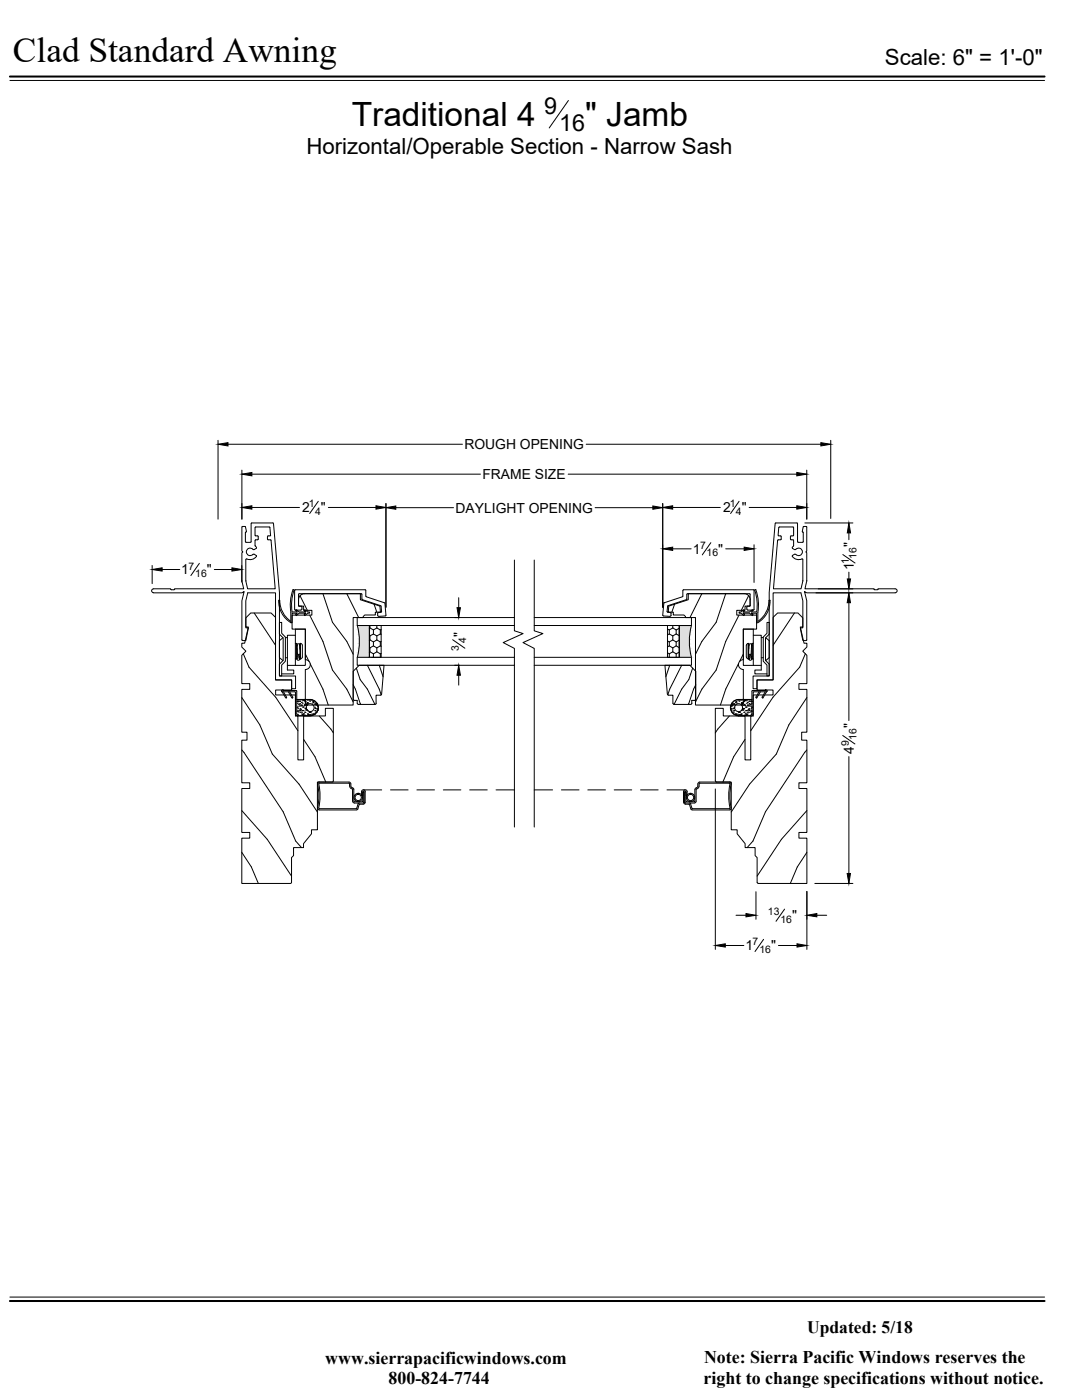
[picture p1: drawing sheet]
<svg xmlns="http://www.w3.org/2000/svg" width="216mm" height="279mm" viewBox="0 0 216 279" stroke-linecap="round" stroke-linejoin="round" font-family="sans-serif">
<!-- layer: DIM -->
<g fill="none" stroke="#000" stroke-width=".2">
<path d="M2 16.1h206.4M113.4 20.1l-3.8 5.4M43.5 87.9v15.7M45.5 88.7h46.8M48.3 93.8v9.8M50.3 94.6h45.6M113.4 94.6h45.6M117 88.7h46.8M161 93.8v9.8M165.8 87.9v15.6M30.4 112.9v3.6M32.3 113.7h3.6"/>
<path d="M39.8 112.4l-1.7 2.5M42.8 113.7h3.5M48.2 112.9v3.3M50.3 101.3h9.5M63.5 100l-1.7 2.5M65.5 101.3h9.5M77 100.5v20.7M79 101.3h11.5M91.5 119.3v2M118.8 101.3h11.5M132.2 100.5v20.7M134.2 101.3h9.5"/>
<path d="M134.2 109.5h3.7M141.8 108.3l-1.7 2.4M144.8 109.5h3.7M147.5 100l-1.7 2.5M149.5 101.3h9.5M150.5 108.7v7.5M160.6 104.4h9.6M162.8 118.3h7.4M163.3 117.5h6.9M168.2 110.7l2.4 1.7M169.4 106.4v1.3M169.4 114.2v1.3"/>
<path d="M90.3 127.7l2.5 1.7M90.7 123.2h1M90.7 132.8h1M91.5 134.8v1.9M169.4 120.3v23.5M142.7 157.5v32M168.2 146.8l2.4 1.7M169.4 151v23.3M150.8 178v5.5M161 177.9v11.6M162.6 176.3h7.6M144.7 188.7h3.7"/>
<path d="M146.9 182.7h2M152.4 187.5l-1.7 2.4M155.3 188.7h3.7M156.6 181.4l-1.8 2.5M163 182.7h2M2 258.9h206.4"/>
</g>
<g fill="#000" stroke="#000" stroke-width=".2">
<path d="M43.5 88.7l2-.4v.7zM48.3 94.6l2-.3v.7zM159 94.3l2 .3-2 .4zM163.8 88.3l2 .4-2 .3zM30.4 113.7l1.9-.4v.7zM46.3 113.3l1.9 .4-1.9 .3zM48.3 101.3l2-.4v.7zM75 100.9l2 .4-2 .3zM77 101.3l2-.3v.6zM130.3 101l1.9 .3-1.9 .3zM132.2 101.3l2-.4v.7zM132.2 109.5l2-.3v.6z"/>
<path d="M148.5 109.2l2 .3-2 .3zM159 100.9l2 .4-2 .3zM169.4 104.4l.3 2h-.6zM169.1 115.5h.6l-.3 2zM91.2 121.3h.7l-.4 1.9zM91.5 132.8l.4 2h-.7zM169.4 118.3l.3 2h-.7zM169 174.3h.7l-.3 2zM142.7 188.7l2-.3v.6zM148.9 182.3l1.9 .4-1.9 .3zM159 188.4l2 .3-2 .3zM161 182.7l2-.4v.7z"/>
</g>
<!-- layer: PRODUCTS -->
<g fill="none" stroke="#000" stroke-width=".2">
<path d="M30.6 118.3h17.7l.4-.2-.4 1.8v7.8l.1 .1M34 117.6l-3.4-.1a.39 .39 0 0 0-.3 .4 .39 .39 0 0 0 .3 .4M48.3 105.2v4.8l.2 .1-.2 .2v5.6M48.3 115.9l.3 1.6h-13.8l-.1 .2h-.5l-.1-.1M48.3 115.9h.1M48.9 105.1l-.6 .1M48.9 105.1l.3 .9-.2 .2v1.9l.1 .1M49.1 115.9h.1M49.1 108.2h.9M50.1 104.5v3.6l-.1 .1M50.9 105.3v1.5M50.9 107.9v1"/>
<path d="M50.9 105.3l.1-.1h2.8l.2 1.6M50.9 106.8l.1 .1M50.9 108.9l.1 .1M50.9 109l.3 .4-.6 .3a.79 .79 0 0 0-1.2-.1 .79 .79 0 0 0 0 1.1 .79 .79 0 0 0 1.2-.1l.6 .3a1.49 1.49 0 0 1-2.1 .7v.1M51 106.9h.4M51.4 107.7l-.5 .1M51.4 106.9l.1 .7-.1 .1M53.5 107.7l.6 .1 .8 9.7h-5.5l-.3-1.6v-4.2M53.5 106.9h.4M53.5 106.9l-.1 .2 .1 .6M54 106.8l-.1 .1M54.4 104.4h-4.2l-.1 .1"/>
<path d="M54.5 104.4l.1 .1M54.6 104.5l1.2 13.7v16.7h3.2v2.5h-.8v-1.7h-3.2v-17.4h-5.6l-.3 1.6v5.4h.3M58.4 117.7h.3a10 10 0 0 0-.4 4.4h1l-.3-.3 .1-.1 .6 .4h1.3l-.3-.3 .1-.1 .6 .4h.4v.3h-.4l-.6 .5-.1-.2 .3-.3h-1.3l-.6 .5-.1-.2 .3-.3h-1v1.9a3.6 3.6 0 0 1-2.1-1.9 3.7 3.7 0 0 1-.5-2.6h.1a5.4 5.4 0 0 0 2.3 4.2M58.5 117.7l-.6 2.6 .2 2M58.8 117.8v3.8M58.8 117.8l.1-.1h14l.1 .1v1.2M59.6 118.6v2.3M59.6 118.6l.1-.1h12.4l.1 .1v.9M59.9 118.9l1.4 2.9M64.4 118.5l1.9 5.7 2.9 3.8 1.3 2.6M69.2 118.5l2.4 4.7M72.2 119.5l.1 .1"/>
<path d="M72.3 119.7l3.7 1.3M73 119l.1 .1 3.7 1.2 .2 2.5-.1 .1M102.6 111.8v14.1l1.8 .5-4 1.8 2.2 1.2v35.7M106.6 111.8v14.1l1.7 .5-3.9 1.8 2.2 1.2v35.7M136.3 117.8l-.1 1.3-3.8 1.2-.1 2.6 1.5 .1 .1-.6-.2-.2M136.3 117.8l.1-.1h13.9l.2 .1v3.8l-.2 .2-1.1-.1-.2-.2M137 119.7l-3.8 1.3M137 118.6v1M137.1 118.6l.1-.1h12.3l.2 .1v2.3M140 118.5l-2.3 4.7M144.8 118.5l-1.9 5.7-2.9 3.8-1.2 2.6M149.4 118.9l-1.5 2.9"/>
<path d="M149.7 119.7v1.3h-1v.8h-1.7v1h4v2.8h-2.7v6M149.7 119.7a1.2 1.2 0 0 0-1.2-1.2h-11.2v1.2l-3.9 1.3-.1 1.2h1.1v.5h2.1l.3 .4v.1h2v17.5h9.1h.2l.2-.4M150.8 117.7l.5 2.6-.1 3.7a5 5 0 0 0 2.2-4.2M150.8 117.7h-.2a9.9 9.9 0 0 1 .4 4.4M153.5 119.8h.1a4.8 4.8 0 0 1-2.4 4.5M154.7 104.5l-1.2 13.7v16.7h-3.2v2.5h.8v-1.7h3.2v-17.4h5.5l.4 1.6v5.4h-.4l-.1 .1 .5 2.3M154.7 104.5l.1-.1h4.2l.1 .1M155.2 107.8l-.9 9.7h5.5l.4-1.6M155.3 106.8l.2-1.6h2.7l.2 .1v1.5l-.2 .1M155.3 106.8l.1 .1M155.4 106.9l.4 .1 .1 .6-.1 .1M155.8 107.7l-.6 .1"/>
<path d="M157.8 107.7l.6 .1-.1 1.2M158.2 106.9l-.4 .1-.1 .6 .2 .1M158.3 109l-.2 .4 .6 .3a.79 .79 0 0 1 1.1-.1 .79 .79 0 0 1 0 1.1 .79 .79 0 0 1-1.1-.1l-.6 .3a1.49 1.49 0 0 0 2 .7l.1 .1M159.1 104.5v3.6M159.2 108.1l.1 .1M159.3 108.2h.9M160.2 115.9h.1M160.2 106.2l.1 1.9-.1 .1M160.2 111.7v4.2M161 105.2v4.8l-.2 .1 .2 .2v5.6M161 115.9l-.4 1.6h13.8l.1 .2h.6l.1-.2h3.4a.39 .39 0 0 1 .4 .4 .39 .39 0 0 1-.4 .4M161 105.2l-.1-.1-.6 .1-.2 .8 .1 .2"/>
<path d="M161 115.9h.1M178.6 118.3h-17.6l-.5-.2 .5 1.8v7.8l-.1 .1M48.2 139.2l3.6 5.5 2.5 5.8 5.4 6 3.6 5.6M48.4 127.8h.5M48.5 130.5l1.2 2.7 5.3 6 4.4 6.6M49.1 127.7l-.1 .1M49.4 125.3l.1 .1-.4 2.3M50.7 122.3l4.3 6.5M55.8 124.2h.4v2.2l.7 .7v4.9l-.7 .7v2.2h-.4v-2.4l.7-.7v-4.5l-.7-.7zM56.5 127.3l-.7 .6v3.3l.7 .6M56.6 138.1l.6 1M56.9 131.3h.4"/>
<path d="M56.9 127.2h.4M57 139.2l.1 .1M57.1 139.3h.1M57.2 139.1l-.1 .2M57.3 132.8h1.6M57.5 138.1l.9 1.2M57.8 138.1l.6 1v.2M58 122.3v1.7M58.4 139.3h-.1M58.8 121.6l.1 .1 1.1 .1M58.8 138.1h-2.5l.7 1.1M58.8 138.1l.2 .1v4.3l.3 .4"/>
<path d="M58.9 126.8h-1.6v6.9h1.3v.8h-2.4M58.9 125.6h2v7.2h-2zM58.9 128.4h.2M58.9 131.5h.2M59.1 137.8h-2.6v-.2l-.3 .2 .1 .2M59.1 137.8l.1 .1 .1 4.7 .3 .2h2.3M59.1 128.4v3.1M59.2 139.6h2.7M59.2 139.7h2.7M59.2 128.7l.1 .2M59.3 140h.1M59.3 128.7v.2"/>
<path d="M59.3 131v.5M59.4 128.5a.37 .37 0 0 1 .4 .1 .37 .37 0 0 1 0 .5l.1 1.4-.5 .1zM59.4 139.7h.1M59.4 130.6v.3h.2v-.3M59.4 130.9l-.2 .2M59.6 139.9h.1M59.6 120.8l.4 .2M59.6 130.9l.3 .2M59.8 139.9h.1M59.8 131v.5M59.8 140h.1M59.8 130.6l.1 .9"/>
<path d="M59.9 128.7l-.1 .2M59.9 128.4l-.1 1.1M60 128.4v3.1M60 128.4l.3 .4v2.3l-.3 .4M60 121l.2 .2v.4M60.2 121.5l-.2 .2M60.3 139.9h.1M60.5 139.7h.1M60.6 139.7h.1M60.6 139.8h.1M60.8 140h.1M60.8 139.8h.1"/>
<path d="M60.9 131.6v-6h-2.6v-2.8h3.9v-1h-1.6v-.8h-1v-1.3a1.2 1.2 0 0 1 1.2-1.2h11.1v1.2l3.9 1.3 .1 1.2h-1v.5h-2.1l-.3 .4v.1h-2v17.5h-9.2M60.9 130.5l.7 1.5M60.9 133.6v6.7M60.9 131.6a.98 .98 0 0 1 1 1 .98 .98 0 0 1-1 1M61.3 139.7h.1M61.6 139.7h.1M61.8 139.7h.1M61.8 139.9h.1M61.8 122.8l2.6 5.2 1.9 5.7 2.9 3.8 1.3 2.6M61.9 139.6a1.64 1.64 0 0 1 1.6 1.6 1.64 1.64 0 0 1-1.6 1.7M61.9 139.7a1.58 1.58 0 0 1 1.6 1.5 1.58 1.58 0 0 1-1.6 1.6M61.9 132.5l2.5 5 1.1 3.2"/>
<path d="M62.1 139.7h.1M70.5 136.6l1.5 4M71.1 133.3l.8 2.3 1.4 1.9 1.5 3.1M71.3 124.8h2.4v6.4h-2.4a11.6 11.6 0 0 0 0-6.4zM73.3 132.8l2.4 4.7 .4 1.2M73.7 124.8h2.4v6.4h-2.4zM73.7 126.9h.1M73.7 129.2l.1 .1M73.8 124.8v.5M73.8 126.9v.8M73.8 129.3v.8M73.8 125.3l-.1 .1"/>
<path d="M73.8 127.7l-.1 .1M73.8 130.1h-.1M73.8 125.3l.7 .4M73.8 127.7l.7 .4M73.8 130.1l.7 .4M74.5 125.7v.8M74.5 128.1v.8M74.5 130.5v.7M74.5 126.5l-.7 .4M74.5 128.9l-.7 .4M74.5 126.5l.7 .4M74.5 128.9l.7 .4"/>
<path d="M74.6 120.6l.6 1.6M75.2 124.8v.5M75.2 126.9v.8M75.2 129.3v.8M75.2 125.3l-.7 .4M75.2 127.7l-.7 .4M75.2 130.1l-.7 .4M75.2 125.3l.7 .4M75.2 127.7l.7 .4M75.2 130.1l.7 .4M75.5 122.2l-.1 .2 .1 .6 1.4-.1M75.7 132.8l.7 2.3"/>
<path d="M75.9 125.7v.8M75.9 128.1v.8M75.9 130.5v.7M75.9 126.5l-.7 .4M75.9 128.9l-.7 .4M75.9 126.5l.2 .1M75.9 128.9l.2 .1M76 121l.1 1.1M76.1 125.6l-.2 .1M76.1 128l-.2 .1M76.1 130.4l-.2 .1M76.1 122l-.5 .2"/>
<path d="M102.6 123.2h-31.3v1.6h31.3M102.6 131.2h-31.3v1.6h31.3M106.6 123.2h31.4v1.6h-31.4M106.6 131.2h31.4v1.6h-31.4M133.1 122l.1 .2M133.2 138.5l-.5-5.7h5l1.1 1.2v5.6l-.2 .2h-.6v.6M133.2 124.8h2.3v6.4h-2.3zM133.2 125.5l.3 .2M133.2 127.9l.3 .2M133.2 130.3l.3 .2M133.2 138.5l.2 .2h.9v1.7l.2 .2M133.2 122.2h.5"/>
<path d="M133.2 121l-.1 1.1M133.5 125.7v.8M133.5 128.1v.8M133.5 130.5v.7M133.5 126.5l-.3 .2M133.5 128.9l-.3 .2M133.5 126.5l.7 .4M133.5 128.9l.7 .4M133.6 132.8l-.7 2.3M134.2 124.8v.5M134.2 126.9v.8M134.2 129.3v.8"/>
<path d="M134.2 125.3l-.7 .4M134.2 127.7l-.7 .4M134.2 130.1l-.7 .4M134.2 125.3l.7 .4M134.2 127.7l.7 .4M134.2 130.1l.7 .4M134.6 120.6l-.5 1.6M134.9 125.7v.8M134.9 128.1v.8M134.9 130.5v.7M134.9 126.5l-.7 .4M134.9 128.9l-.7 .4"/>
<path d="M134.9 126.5l.6 .4M134.9 128.9l.6 .4M135.5 124.8h2.5a12.1 12.1 0 0 0 0 6.4h-2.5zM135.5 125.4l-.6 .3M135.5 127.8l-.6 .3M135.5 130.1l-.6 .4M136 132.8l-2.4 4.7-.3 1.2M138.2 133.3l-.8 2.3-1.4 1.9-1.5 3.1M138.8 136.6l-1.5 4M147.2 139.7h.1M147.3 132.5l-2.5 5-1.1 3.2M147.5 139.9h.1"/>
<path d="M147.5 122.8l-2.7 5.2-1.9 5.7-2.9 3.8-1.2 2.6M147.5 139.7h.1M147.6 139.7h.1M147.9 139.7h.1M148.3 125.6h2v7.2h-2zM148.3 130.5l-.7 1.5M148.3 133.6v6.7M148.3 131.6a.98 .98 0 0 0-1 1 .98 .98 0 0 0 1 1M148.4 140h.1M148.4 139.8h.1M148.6 139.8h.1M148.7 139.7h.1"/>
<path d="M148.9 128.8v2.3M148.9 131.1l.4 .4M149 139.9h.1M149.3 128.4v3.1M149.3 128.4h.1M149.3 131.5h.1M149.3 128.4l-.4 .4M149.3 128.4l.1 1.1M149.4 130.6l-.1 .9M149.4 140h.1M149.4 128.7l.1 .2M149.5 139.9h.1"/>
<path d="M149.5 131v.5M149.6 130.9l-.2 .2M149.7 139.9h.1M149.7 120.8l-.6 .2-.1 .6M149.8 130.6v.3h-.2v-.3M149.8 130.9l.3 .2M149.9 139.7h.1M150 140h.1M150 128.7v.2l.1-.2M150 128.7a.28 .28 0 0 0-.4-.2 .28 .28 0 0 0-.2 .4v1.6M150 128.7l-.1 1.8h-.5M150 131v.5"/>
<path d="M150.1 128.4v3.1M150.3 126.8h1.6v6.9h-1.3v.8h2.4M150.3 128.4h-.2v3.1h.2M150.3 132.8h1.6M150.4 138.1h2.6l-.7 1.1M150.4 138.1l-.1 .1v4.5l-.4 .2h-2.5a1.65 1.65 0 0 1-1.7-1.7 1.65 1.65 0 0 1 1.7-1.6h2.6M150.9 139.3h.1M151 122.1h-1l.3-.3-.2-.1-.5 .4h-1.3l.3-.3-.2-.1-.5 .4h-.4v.3h.4l.5 .5 .2-.2-.3-.3h1.3l.5 .5 .2-.2-.3-.3h1v1.9h.2M151.5 138.1l-.6 1v.2M151.7 138.1l-.8 1.2M151.9 131.3h.4M151.9 127.2h.4"/>
<path d="M152.1 139.1v.2M152.1 139.3h.1M152.3 139.2l-.1 .1M152.7 138.1l-.6 1M152.8 127.3l.7 .6v3.3l-.7 .6M153 138l.1-.2-.4-.2v.2h-2.6l-.1 4.8-.3 .2h-2.3a1.59 1.59 0 0 1-1.6-1.6 1.59 1.59 0 0 1 1.6-1.5h2.6M153 124.2h.5v2.4l-.8 .7v4.5l.8 .7v2.4h-.5v-2.2l-.7-.7v-4.9l.7-.7zM158.5 122.3l-4.2 6.5M160.2 127.7l.1 .1M160.3 127.8h.6M160.7 130.5l-1.1 2.7-5.4 6-4.4 6.6M161 139.2l-3.6 5.5-2.5 5.8-5.3 6-3.7 5.6"/>
<path d="M48.2 149.7l8.3 12.3 2.5 5.8 1.2 1.4M59.3 142h.1M59.3 141.2h.1M59.3 140.3h.1M59.3 141.1h.1M59.3 142.9h2.6M59.4 141.8h.1M59.4 142.6h.1M59.4 141.4h.1M59.4 140h.1M59.5 141.9h.1M59.5 140.6h.1"/>
<path d="M59.5 142.1h.1M59.6 140.9h.1M59.7 140.7h.1M59.7 141.7h.1M59.8 140.4h.1M59.8 141.8h.1M59.8 141.5h.1M59.8 140.7h.1M59.9 141.4h.1M59.9 142.2h.1M59.9 140.9h.1M60 141.9h.1"/>
<path d="M60 141.6h.1M60.1 140.7h.1M60.1 140.2h.1M60.1 140.9h.1M60.1 142.5h.1M60.2 142.1h.1M60.2 140.8h.1M60.3 141.8h.1M60.3 142.6h.1M60.3 140.3h.1M60.3 141.1h.1M60.3 142.8h.1"/>
<path d="M60.4 141.8h.1M60.4 142.6h.1M60.4 141.2h.1M60.5 141.8h.1M60.5 142.4h.1M60.5 141.1h.1M60.6 142.5h.1M60.6 147.6l2.3 3.4 2.1 5.1M60.6 142.8h.1M60.6 140.8h.1M60.7 140.6h.1M60.7 142.1h.1"/>
<path d="M60.8 140.7h.1M60.8 141.4h.1M60.8 142.7h.1M60.9 142.2h.1M60.9 140.7h.1M60.9 140.3l.1 .2 .3 .2M60.9 140.1h.1M60.9 140.1l.3 .6M60.9 141.5h.1M61 140.8h.1M61 141.7h.1M61 141.5h.1"/>
<path d="M61.2 140.7h.1M61.2 141.6h.1M61.2 140.3h.1M61.3 140.2h.1M61.3 140.3h.1M61.3 142.5h.1M61.3 141.8h.1M61.3 140.4h.1M61.3 142.7h.1M61.4 142.5h.1M61.5 142.6h.1M61.7 142.6h.1"/>
<path d="M61.7 142.1h.1M61.7 142.2h.1M61.9 142.6h.1M61.9 142.2h.1M61.9 142.1h.1M62.1 142.5h.1M62.3 140.3h.1M62.4 142.5h.1M62.4 142.6h.1M62.4 140h.1M62.5 140.1h.1M62.5 140.2h.1"/>
<path d="M62.5 142.5h.1M62.7 142.6h.1M62.7 142.5h.1M62.7 140.5h.1M62.8 141.2h.1M62.8 141.8h.1M62.9 140.6h.1M62.9 140.4h.1M62.9 141.4h.1M62.9 141.9h.1M62.9 142.1h.1M63 140.5h.1"/>
<path d="M63.1 141.5h.1M63.1 140.6h.1M63.1 142.1h.1M63.2 140.7h.1M63.2 140.5h.1M63.3 140.8h.1M63.3 141h.1M63.4 141.8h.1M63.4 141.4h.1M63.4 141.5h.1M63.7 156.1h5.9l.4 .2v.7l.3 .2M63.7 142.9l2.3 2.6 .5 .8"/>
<path d="M63.7 156.1l-.3 .2a12.3 12.3 0 0 1 0 5.1l.3 .2h7.4l.3-.2M66.5 155.9v-14.5h-1.6v1.5h-4.3v8.8h-1.2v-8.8h-.4v-4.2h-4v-1h3.2v-2h-3.2v-12.5l-.9-.9h-4.1l-.9 1v1.8h.5l-.8 3.3h-.6v.7l.9 .9-.9 .8v5.6h1.6v1.2h-1.6v8.5h1.1v1.6h-1.1v8.5h1.6v1.2h-1.6v8.7h1.6v1.2h-1.6v9l9.9-.1 .1-5.1 .4-.4v-1.5h2v-.8l1.6-2v-.8h1.1v-9.5h3M66.5 155.9l-.2 .2M69.8 156.5v.4M69.8 156.4l-.2-.1h-6a13.9 13.9 0 0 1 0 5h7.6M69.8 156.9a.65 .65 0 0 0 .5 .6h.1M70.3 157.2l.3 .3v2.5h1.8v-1.9h.2v2M70.3 157.5v2.4M70.4 159.9l.1 .2 .2 .1M72.4 158v.8h-.3v-.8a.36 .36 0 0 1 .4-.4 .36 .36 0 0 1 .4 .4l-.1 2.3-.3 .2-.8 .1M72.4 158l.1-.1 .1 .1M72.5 157.6h3.7"/>
<path d="M72.6 158v2.1M75.1 140.4l-.2 .2h-3.4l-.2-.2v-.6l-.7-.1-.1-5.7 1.2-1.2h4.9l-.5 5.7-.2 .2h-.9v1.7M77.9 157.6h3.5M83.2 157.6h3.5M88.5 157.6h3.5M93.7 157.6h3.5M99 157.6h3.6M106.6 157.6h3.7M112 157.6h3.5M117.3 157.6h3.5M122.6 157.6h3.5M127.8 157.6h3.5"/>
<path d="M133.1 157.6h3.6M136.6 158v2.1M136.6 158l.2-.1 .1 .1M136.9 158v.8h.2v-.8M137.1 158a.37 .37 0 0 0-.4-.4 .37 .37 0 0 0-.3 .4l.1 2.3 .3 .2h.7l.3 1M138.1 140.4l-.2 .2h-3.4M138.6 157.6v2.4h-1.7v-1.9h-.3v2M138.9 157.5v2.4l-.1 .2-.3 .1M138.9 157.5a.85 .85 0 0 0 .6-1.2h6.1a13.9 13.9 0 0 0 0 5h-7.5M139 157.2l-.3 .1v.3M139.2 156.5v.4M139.3 156.9l-.3 .3"/>
<path d="M142.7 155.9v-14.5h1.6v1.5h4.4v8.8h1.1v-8.8h.5v-4.2h3.9v-1h-3.1v-2h3.2v-12.5l.9-.9h4l1 1v1.8h-.5l.7 3.3h.6v.7l-.8 .9 .8 .8v5.6h-1.6v1.2h1.6v8.5h-1v1.6h1v8.5h-1.6v1.2h1.6v8.7h-1.6v1.2h1.6v9h-9.7l-.2-.2M142.8 155.9l.2 .2M142.9 156.1h3v9.5h1.2v.8l1.6 2v.8h2v1.5l.4 .4v5M145.5 156.1h-5.9l-.3 .3M145.5 142.9l-2.3 2.6-.5 .8M145.6 156.1l.3 .2a12.3 12.3 0 0 0 0 5.1l-.3 .2h-7.5M145.9 141.5h.1M145.9 141.8h.1M145.9 141.4h.1M145.9 141h.1M146 140.8h.1M146 140.7h.1"/>
<path d="M146 140.5h.1M146.1 140.7h.1M146.1 142.1h.1M146.2 140.6h.1M146.2 141.5h.1M146.2 140.5h.1M146.4 142.1h.1M146.4 141.4h.1M146.4 141.9h.1M146.4 140.6h.1M146.4 140.4h.1M146.4 141.2h.1"/>
<path d="M146.4 141.8h.1M146.5 140.5h.1M146.6 142.5h.1M146.6 142.6h.1M146.7 142.5h.1M146.8 140.2h.1M146.8 140.1h.1M146.9 142.5h.1M146.9 142.6h.1M146.9 140h.1M146.9 140.3h.1M147.1 142.5h.1"/>
<path d="M147.3 142.1h.1M147.4 142.2h.1M147.4 142.6h.1M147.5 142.2h.1M147.6 142.6h.1M147.6 142.1h.1M147.8 142.6h.1M147.8 142.5h.1M147.9 142.7h.1M147.9 140.3h.1M147.9 142.5h.1M147.9 141.8h.1"/>
<path d="M147.9 140.4h.1M147.9 140.2h.1M148 140.3h.1M148.1 141.6h.1M148.1 140.7h.1M148.2 141.7h.1M148.2 141.5h.1M148.3 140.8h.1M148.3 141.5h.1M148.3 140.1h.1M148.3 140.1l-.3 .6M148.4 141.4h.1"/>
<path d="M148.4 142.2h.1M148.4 140.7h.1M148.4 142.7h.1M148.5 142.1h.1M148.5 140.6h.1M148.6 140.8h.1M148.6 142.8h.1M148.7 142.5h.1M148.7 147.6l-2.3 3.4-2.2 5.1M148.7 141.1h.1M148.7 142.4h.1M148.8 141.8h.1"/>
<path d="M148.8 141.2h.1M148.9 142.6h.1M148.9 141.8h.1M148.9 141.1h.1M148.9 142.8h.1M148.9 140.3h.1M149 141.8h.1M149 142.6h.1M149.1 142.1h.1M149.1 140.8h.1M149.1 140.9h.1M149.1 142.5h.1"/>
<path d="M149.1 140.2h.1M149.1 140.7h.1M149.3 141.6h.1M149.3 141.9h.1M149.3 140.9h.1M149.4 142.2h.1M149.4 141.4h.1M149.4 140.7h.1M149.4 141.5h.1M149.4 141.8h.1M149.5 140.4h.1M149.5 141.7h.1"/>
<path d="M149.6 140.7h.1M149.6 140.9h.1M149.7 142.1h.1M149.7 140.6h.1M149.8 141.9h.1M149.8 141.4h.1M149.8 140h.1M149.9 142.6h.1M149.9 141.8h.1M149.9 141.1h.1M149.9 140.3h.1M150 142h.1"/>
<path d="M150 141.2h.1M161 149.7l-8.3 12.3-2.5 5.8-1.1 1.4M48.2 170.1l2 2.9 1.3 3.3M48.2 161.8l5.1 5.7 4.9 7.4M70.7 160.3h1.8M71.4 160.4l-.2 .9M71.7 160.6l-.3 .9M71.7 160.2l-.2 .2M72.6 160.1l-.1 .1M72.7 160.1l-.2 .1M136.6 160.1l.2 .1M136.6 160.1l.1 .1"/>
<path d="M136.7 160.3h1.8M137.6 160.2l.2 .2 .3 .9M137.9 161.4l.2 .2M161 170.1l-1.9 2.9-1.4 3.3M161 161.8l-5.1 5.7-4.8 7.4"/>
<circle cx="59.5" cy="131.5" r=".26"/>
<circle cx="149.7" cy="131.5" r=".26"/>
<circle cx="61.9" cy="141.2" r=".79"/>
<circle cx="71.5" cy="159.2" r=".84"/>
<circle cx="71.5" cy="159.2" r=".62"/>
<circle cx="137.8" cy="159.2" r=".84"/>
<circle cx="137.8" cy="159.2" r=".62"/>
<circle cx="147.4" cy="141.2" r=".79"/>
</g>
<g fill="#dbdbdb" stroke="#dbdbdb" stroke-width=".2">
<path d="M71.3 124.8h2.4z"/>
<path d="M71.5 130.3h2.2v.9z"/>
<path d="M135.5 124.8h2.5z"/>
<path d="M135.5 130.3h2.3l.2 .9z"/>
<path d="M71.3 124.8l2.4 .9v-.9zM71.3 124.8l2.4 .9h-2.2z"/>
<path d="M71.5 125.7l2.2 .9v-.9zM71.5 125.7l2.2 .9h-2.1z"/>
<path d="M71.6 126.6l2.1 1v-1zM71.6 126.6l2.1 1h-2z"/>
<path d="M71.7 127.6l2 .9v-.9zM71.7 127.6l2 .9h-2z"/>
<path d="M71.7 128.5l2 .9v-.9zM71.7 128.5l2 .9h-2.1z"/>
<path d="M71.6 129.4l2.1 .9v-.9zM71.6 129.4l2.1 .9h-2.2z"/>
<path d="M71.3 131.2h2.4zM71.5 130.3l2.2 .9h-2.4z"/>
<path d="M135.5 124.8l2.3 .9 .2-.9zM135.5 124.8l2.3 .9h-2.3z"/>
<path d="M135.5 125.7l2.1 .9 .2-.9zM135.5 125.7l2.1 .9h-2.1z"/>
<path d="M135.5 126.6l2.1 1v-1zM135.5 126.6l2.1 1h-2.1z"/>
<path d="M135.5 127.6l2.1 .9v-.9zM135.5 127.6l2.1 .9h-2.1z"/>
<path d="M135.5 128.5l2.1 .9v-.9zM135.5 128.5l2.1 .9h-2.1z"/>
<path d="M135.5 129.4l2.3 .9-.2-.9zM135.5 129.4l2.3 .9h-2.3z"/>
<path d="M135.5 131.2h2.5zM135.5 130.3l2.5 .9h-2.5z"/>
</g>
<!-- layer: DIM -->
<path d="M2 15.3h206.4M2 259.6h206.4" fill="none" stroke="#000" stroke-width=".4"/>
<text font-size="7" x="2.6" y="12.5">Clad Standard Awning</text>
<g font-size="6.7">
<text x="70.2" y="25.2">Traditional 4</text>
<text x="116.8" y="25.2">&quot; Jamb</text>
</g>
<g font-size="4.7">
<text x="108.5" y="22.8">9</text>
<text x="111.6" y="26.2">16</text>
</g>
<g font-size="4.4">
<text x="176.6" y="12.9">Scale: 6&quot; = 1'-0&quot;</text>
<text x="61.1" y="30.7">Horizontal/Operable Section - Narrow Sash</text>
</g>
<g font-size="3.6">
<text x="64.9" y="272.2">www.sierrapacificwindows.com</text>
<text x="140.5" y="272.1">Note: Sierra Pacific Windows reserves the</text>
<text x="77.5" y="276.2">800-824-7744</text>
<text x="140.4" y="276.1">right to change specifications without notice.</text>
</g>
<text font-size="3.5" x="161.1" y="266">Updated: 5/18</text>
<g font-size="2.8">
<text x="92.7" y="89.6">ROUGH OPENING</text>
<text x="96.3" y="95.6">FRAME SIZE</text>
<text x="60.3" y="102.3">2</text>
<text x="64" y="102.3">&quot;</text>
<text x="90.9" y="102.3">DAYLIGHT OPENING</text>
<text x="144.3" y="102.3">2</text>
<text x="148" y="102.3">&quot;</text>
<text x="138.2" y="110.5">1</text>
<text x="143.3" y="110.5">&quot;</text>
<text x="170.4" y="113.8" transform="rotate(-90 170.4 113.8)">1</text>
<text x="170.4" y="109.2" transform="rotate(-90 170.4 109.2)">&quot;</text>
<text x="36.2" y="114.6">1</text>
<text x="41.3" y="114.6">&quot;</text>
<text x="92.5" y="127.1" transform="rotate(-90 92.5 127.1)">&quot;</text>
<text x="170.4" y="145.3" transform="rotate(-90 170.4 145.3)">&quot;</text>
<text x="170.4" y="150.4" transform="rotate(-90 170.4 150.4)">4</text>
<text x="158" y="183.7">&quot;</text>
<text x="148.7" y="189.7">1</text>
<text x="153.8" y="189.7">&quot;</text>
</g>
<g font-size="2.1">
<text x="61.6" y="101.3">1</text>
<text x="145.6" y="101.3">1</text>
<text x="62.9" y="102.8">4</text>
<text x="146.8" y="102.8">4</text>
<text x="37.6" y="113.7">7</text>
<text x="139.7" y="109.5">7</text>
<text x="141" y="111">16</text>
<text x="169.4" y="112.5" transform="rotate(-90 169.4 112.5)">1</text>
<text x="170.9" y="111.5" transform="rotate(-90 170.9 111.5)">16</text>
<text x="39" y="115.2">16</text>
<text x="91.5" y="129.8" transform="rotate(-90 91.5 129.8)">3</text>
<text x="93" y="128.3" transform="rotate(-90 93 128.3)">4</text>
<text x="169.4" y="148.9" transform="rotate(-90 169.4 148.9)">9</text>
<text x="170.9" y="147.6" transform="rotate(-90 170.9 147.6)">16</text>
<text x="153.2" y="182.7">13</text>
<text x="155.7" y="184.2">16</text>
<text x="150.2" y="188.7">7</text>
<text x="151.5" y="190.2">16</text>
</g>
</svg>
